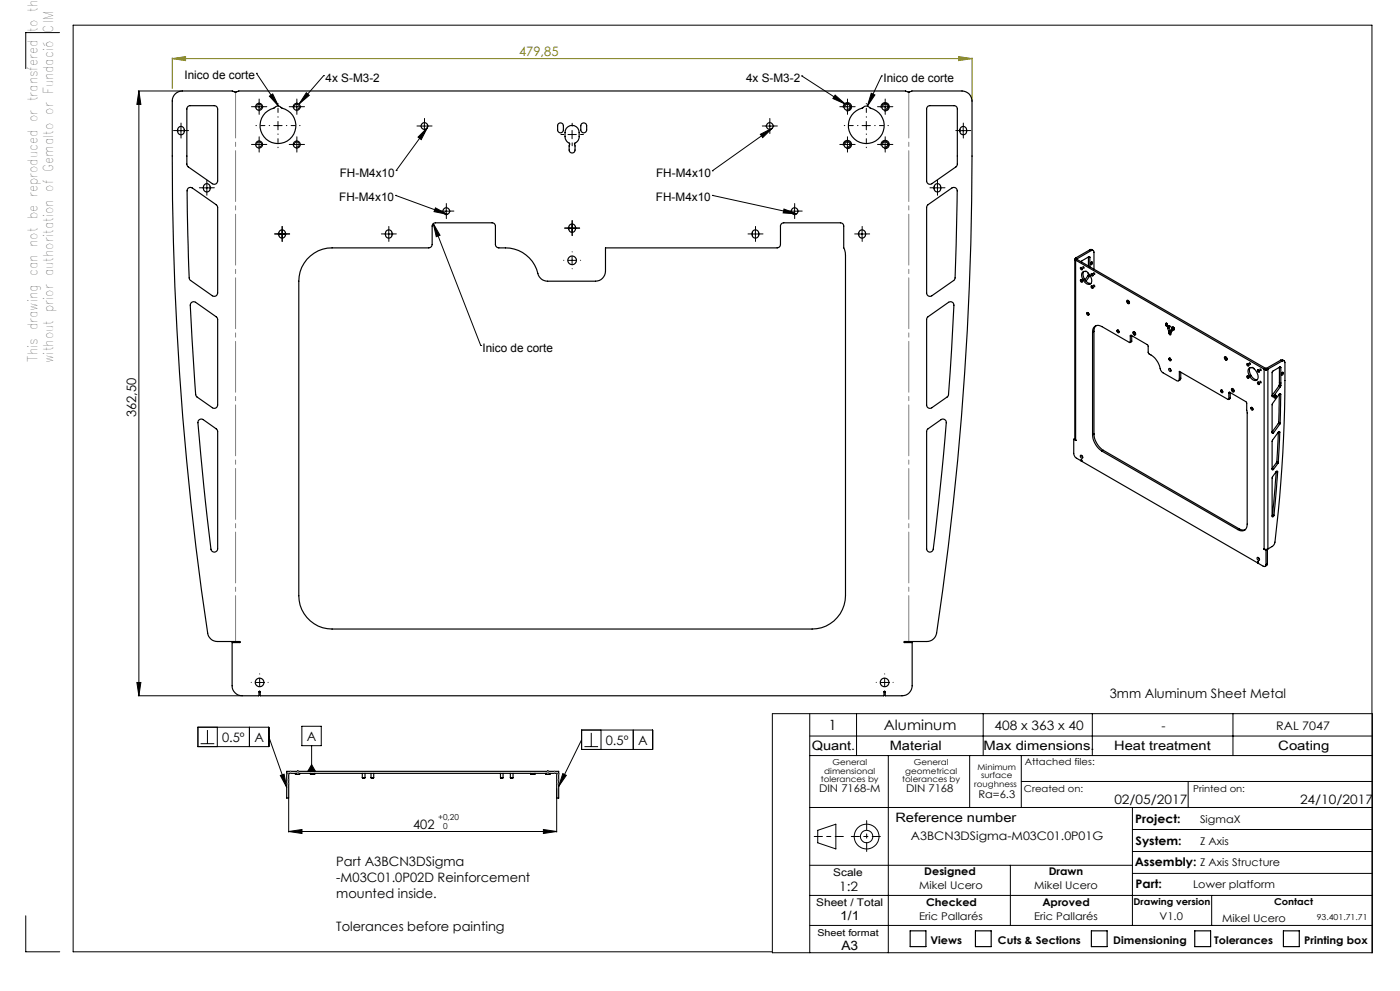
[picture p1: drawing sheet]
<svg xmlns="http://www.w3.org/2000/svg" width="420mm" height="297mm" viewBox="0 0 420 297" stroke-linecap="round" stroke-linejoin="round" font-family="sans-serif">
<g fill="none" stroke="#000" stroke-width=".3">
<path d="M17.9 9.8h-10.2v10.8M41.5 27.3h13M41.7 27.3v181.2M41.7 27.3l.6 4h-1.2zM53 39.2h2.5M54.3 37.9v2.5M76.5 32h2.5M76.9 22h.1M76.9 22l6.6 9.8M77 32.2a.75 .75 0 0 1 .7-.9 .75 .75 0 0 1 .8 .8 .75 .75 0 0 1-1 .6M77.7 30.8v2.5M80.8 28.8l1-.7 1.7 3.7z"/>
<path d="M82.1 37.6h2.5M83.4 36.4v2.5M87.8 32h2.5M88.3 32.2a.76 .76 0 0 1 .7-1 .76 .76 0 0 1 .8 .9 .76 .76 0 0 1-1 .6M89 30.8v2.5M91.9 27.8l.9 .8-3.1 2.6zM97.1 22.7h.1M97.1 22.7l-7.4 8.5M126.1 37.8h2.5M127.3 36.5v2.5M128.2 38.2l-1.8 3.6-1-.7zM128.2 38.2l-9.3 12.9"/>
<path d="M171.6 39.1v2.5M229.7 37.8h2.5M230.9 36.5v2.5M231.7 38.4l-18 12.8M240.5 22.8h.1M240.5 22.8l13.1 8.4M250.5 28.5l3.1 2.7-3.7-1.7zM253 32h2.5M253 32.3a1.26 1.26 0 0 1 1.1-1.6 1.26 1.26 0 0 1 1.4 1.4 1.26 1.26 0 0 1-1.6 1.1M253.5 32.2a.75 .75 0 0 1 .7-.9 .75 .75 0 0 1 .8 .8 .75 .75 0 0 1-1 .6M254.2 30.8v2.5M258.6 37.6h2.5"/>
<path d="M259.9 36.4v2.5M261.4 27.9l1.1 .6-2.3 3.3zM264.3 32h2.5M264.3 32.3a1.26 1.26 0 0 1 1.1-1.6 1.26 1.26 0 0 1 1.4 1.4 1.26 1.26 0 0 1-1.6 1.1M264.5 22.8h.1M264.5 22.8l-4.3 9M264.8 32.2a.75 .75 0 0 1 .7-.9 .75 .75 0 0 1 .8 .8 .75 .75 0 0 1-.9 .6M265.5 30.8v2.5M287.7 39.2h2.5M289 37.9v2.5M60.8 56.3h2.5M62.1 55v2.5"/>
<path d="M76.5 43.3h2.5M77 43.5a.74 .74 0 0 1 .7-.9 .74 .74 0 0 1 .8 .8 .74 .74 0 0 1-1 .6M77.7 42v2.6M87.8 43.3h2.5M88.3 43.5a.75 .75 0 0 1 .7-.9 .75 .75 0 0 1 .8 .8 .75 .75 0 0 1-1 .6M89 42v2.6M118.7 58.6h.1M118.7 58.6l15.5 5.6M118.9 51.1h.1M170.4 40.3h2.5M213.7 58.6h.1M213.7 51.2h.1"/>
<path d="M213.7 58.6l25.3 5.5M228.1 40.2l3.6-1.8-2.9 2.8zM253 43.3h2.5M253 43.6a1.26 1.26 0 0 1 1.1-1.5 1.26 1.26 0 0 1 1.4 1.3 1.26 1.26 0 0 1-1.6 1.1M253.5 43.5a.74 .74 0 0 1 .7-.9 .74 .74 0 0 1 .8 .8 .74 .74 0 0 1-1 .6M254.2 42v2.6M264.3 43.3h2.5M264.3 43.6a1.26 1.26 0 0 1 1.1-1.5 1.26 1.26 0 0 1 1.4 1.3 1.26 1.26 0 0 1-1.6 1.1M264.8 43.5a.74 .74 0 0 1 .7-.9 .74 .74 0 0 1 .8 .8 .74 .74 0 0 1-.9 .6M265.5 42v2.6M280 56.3h2.5M281.2 55v2.5"/>
<path d="M83.4 70.1h2.5M84.6 68.9v2.5M115.4 70.1h2.5M116.6 68.9v2.5M130 67l2 3.5-1.1 .4zM130 67l14.2 36.5M130.6 62.3l3.6 1.9-4-.8zM132.6 63.3h2.5M133.9 62v2.5M170.4 78h2.5M170.4 68.4h2.5M171.6 67.1v2.5"/>
<path d="M171.6 76.8v2.5M225.4 70.1h2.5M226.6 68.9v2.5M235.2 62.6l3.8 1.5-4-.3zM237.1 63.3h2.5M238.4 62v2.5M257.4 70.1h2.5M258.6 68.9v2.5M324.9 83.6a.25 .25 0 0 1 .4 .1 .25 .25 0 0 1-.4 .3zM328.1 85.4a.25 .25 0 0 1 .4 .2 .25 .25 0 0 1-.3 .3zM328.1 81.7a.24 .24 0 0 1 .4 .2 .25 .25 0 0 1-.4 .3zM144.2 103.5h.1"/>
<path d="M374.1 112.9a.23 .23 0 0 1 .4 0 .23 .23 0 0 1-.2 .3zM41.1 204.5h1.2l-.6 4zM41.5 208.5h30.9M59.4 217.9h21.2v5.9h-21.2zM62.2 218.8v4.1M65.2 217.9v5.9M74.8 217.9v5.9M76.6 204.5h2.5M77.9 203.3v2.5M90.6 217.7h5.8v5.8h-5.8zM174.5 218.8h21.3v5.8h-21.3zM177.4 219.6v4.2"/>
<path d="M180.3 218.8v5.8M190 218.8v5.8M231.7 213.9h180v71.6h-180zM242.9 213.9v71.6M257 213.9v12.5M264.1 204.5h2.5M265.4 203.3v2.5M295 213.9v12.5M327.7 213.9v12.5M369.9 213.9v12.5M60.2 222.9h4.1M80.6 220.8l5.4 15.2"/>
<path d="M84.1 232.4l1.1-.4 .8 4zM86.6 239.4v10M93.5 229.2l1.2 2h-2.4zM93.5 223.5v7.7M167 236.3v13.1M168.8 231.8l1.1 .6-2.3 3.3zM174.5 221.7l-6.9 14M175.3 223.8h4.1M242.9 226.4h168.8M242.9 220.6h168.8M266.5 226.4v59.1M290.9 226.4v15.6"/>
<path d="M306.4 226.4v15.6M306.4 234.2h105.3M356.4 234.2v7.8M86.6 249.2l4-.6v1.2zM86.6 249.2h80.4M163 248.6l4 .6-4 .6zM242.9 242h168.8M242.9 259.3h96.8M245.3 248.8l5.5-1.8v7.4l-5.5-1.8zM303.1 259.3v18.1M339.7 242v35.4M339.7 255.2h72"/>
<path d="M339.7 248.6h72M7.7 274.5v10.8h10.2M242.9 268.4h168.8M339.7 261.8h72M363.5 268.4v9M411.7 277.4h-168.8M231.6 285.3h-209.7v-277.8h389.7v278.1"/>
<circle cx="325.1" cy="80.1" r=".24"/>
<circle cx="374.3" cy="109.3" r=".25"/>
<circle cx="375" cy="109" r=".25"/>
<circle cx="375" cy="112.7" r=".25"/>
<circle cx="377.5" cy="111.2" r=".26"/>
<circle cx="377.5" cy="114.9" r=".25"/>
<circle cx="378.2" cy="114.5" r=".25"/>
<circle cx="378.2" cy="110.8" r=".26"/>
<circle cx="260" cy="250.7" r="3.7"/>
<circle cx="260" cy="250.7" r="1.85"/>
</g>
<path d="M51.7 17.6l4-.6v1.2zM51.7 17.4v9.2M51.7 17.6h239.9M287.6 17l4 .6-4 .6zM291.6 17.4v12.7" fill="none" stroke="#808000" stroke-width=".3"/>
<path d="M244.3 250.7h8.7M255.4 250.7h8.7" fill="none" stroke="#000" stroke-width=".3" stroke-dasharray="15.2 1.3 1.3 1.3" stroke-dashoffset="12.8"/>
<path d="M260 245.9v9.3" fill="none" stroke="#000" stroke-width=".3" stroke-dasharray="15.2 1.3 1.3 1.3" stroke-dashoffset="12.5"/>
<path d="M273.1 279h4.7v4.7h-4.7zM292.6 279h4.8v4.7h-4.8zM327.4 279h4.7v4.7h-4.7zM358.4 279h4.8v4.7h-4.8zM385 279h4.8v4.7h-4.8z" fill="none" stroke="#000" stroke-width=".35"/>
<path d="M70.7 27.6v164.7M272.6 192.3v-164.7" fill="none" stroke="#808080" stroke-width=".3" stroke-dasharray="15.2 1.3 1.3 1.3" stroke-dashoffset="1.5"/>
<g fill="none" stroke="#000" stroke-width=".3" stroke-dasharray="15.2 1.3 1.3 1.3">
<path d="M53.1 39.1h-1M54.3 37.9v-1M55.6 39.1h1M76.5 32h-1.1M77.7 30.7v-1M77.7 33.2v1.1M79 32h1M87.8 32h-1M89.1 30.7v-1M89.1 33.2v1.1M90.3 32h1.1M126.1 37.8h-1"/>
<path d="M127.4 36.5v-1M127.4 39v1M128.6 37.8h1M171.7 37.8v-.9M229.7 37.8h-1M231 36.5v-1M231 39v1M232.2 37.8h1M253 32h-1.1M254.2 30.7v-1M254.2 33.2v1.1M255.5 32h1"/>
<path d="M264.3 32h-1M265.6 30.7v-1M265.6 33.2v1.1M266.8 32h1.1M287.7 39.1h-1M289 37.9v-1M290.2 39.1h1M54.3 40.4v1M60.8 56.3h-1M62.1 55v-1M62.1 57.5v1M63.3 56.3h1"/>
<path d="M76.5 43.3h-1.1M77.7 42v-1M77.7 44.5v1.1M79 43.3h1M87.8 43.3h-1M89.1 42v-1M89.1 44.5v1.1M90.3 43.3h1.1M169.2 40.3h-.9M171.7 42.8v.9M174.2 40.3h.8M253 43.3h-1.1"/>
<path d="M254.2 42v-1M254.2 44.5v1.1M255.5 43.3h1M264.3 43.3h-1M265.6 42v-1M265.6 44.5v1.1M266.8 43.3h1.1M280 56.3h-1M281.2 55v-1M281.2 57.5v1M282.5 56.3h1M289 40.4v1"/>
<path d="M83.4 70.1h-1M84.7 68.9v-1M84.7 71.4v1M85.9 70.1h1M115.4 70.1h-1M116.7 68.9v-1M116.7 71.4v1M117.9 70.1h1M132.7 63.3h-1.1M133.9 62v-1M133.9 64.5v1M135.2 63.3h1"/>
<path d="M169.2 78h-.1M170.4 68.4h-1M171.7 75.5h.1M171.7 69.6v1M171.7 67.1v-1M172.9 68.4h1M174.2 78h.1M225.4 70.1h-1M226.7 68.9v-1M226.7 71.4v1M227.9 70.1h1M237.2 63.3h-1.1"/>
<path d="M238.4 62v-1M238.4 64.5v1M239.7 63.3h1M257.4 70.1h-1M258.7 68.9v-1M258.7 71.4v1M259.9 70.1h1M171.7 80.5v.1M75.4 204.5h.1M77.9 202h.1M77.9 207v.1M80.4 204.5h.1"/>
<path d="M262.9 204.5h.1M265.4 202h.1M265.4 207v.1M267.9 204.5h.1"/>
</g>
<path d="M80.9 37.6h-4.1M83.4 35.1v-4.1M85.9 37.6h4.1M257.4 37.6h-4.1M259.9 35.1v-4.1M262.4 37.6h4.1M83.4 40.1v4.2M259.9 40.1v4.2" fill="none" stroke="#000" stroke-width=".3" stroke-dasharray="15.2 1.3 1.3 1.3" stroke-dashoffset="15.1"/>
<g fill="#000">
<path d="M41.7 27.3l.6 4h-1.2zM41.1 204.5h1.2l-.6 4z"/>
<path d="M86.6 249.2l4-.6v1.2zM163 248.6l4 .6-4 .6z"/>
</g>
<path d="M51.7 17.6l4-.6v1.2zM287.6 17l4 .6-4 .6z" fill="#808000"/>
<g fill="#000">
<path d="M91.9 27.8l.9 .8-3.1 2.6zM250.5 28.5l3.1 2.7-3.7-1.7zM235.2 62.6l3.8 1.5-4-.3zM228.1 40.2l3.6-1.8-2.9 2.8zM130.6 62.3l3.6 1.9-4-.8zM128.2 38.2l-1.8 3.6-1-.7zM130 67l2 3.5-1.1 .4zM80.8 28.8l1-.7 1.7 3.7zM261.4 27.9l1.1 .6-2.3 3.3z"/>
<path d="M84.1 232.4l1.1-.4 .8 4zM168.8 231.8l1.1 .6-2.3 3.3zM93.5 229.2l1.2 2h-2.4z"/>
</g>
<g fill="none" stroke="#000" stroke-width=".35">
<path d="M52.6 28.1l.9-.6 1.2-.2h15l.9 .3 1-.3h200l.9 .3 1.1-.3h15a3 3 0 0 1 3 3 986.3 986.3 0 0 1-10.8 159.9l-.8 1.4-1.4 .6-7.4 .2 .1 .2h2.3v12.9a3 3 0 0 1-3 3h-5l-.1-1.2h-.3v1.2h-187.1l-.1-1.2h-.3v1.2h-5.1a3 3 0 0 1-3-3v-12.9h2.4l.1-.2-6.8-.1a2.91 2.91 0 0 1-3-2.6 981.3 981.3 0 0 1-10.6-160zM53.6 38.2a1.19 1.19 0 0 1 1.8 .6 1.19 1.19 0 0 1-1.1 1.6 1.27 1.27 0 0 1-1-.9 1.27 1.27 0 0 1 .3-1.3zM56.3 32l.6-.3h7.4a1.02 1.02 0 0 1 1 1v21.6a1.02 1.02 0 0 1-1.6 .8l-7.5-5.4-.1-17zM79.6 33.8l1.6-1.1 1-.3a1.52 1.52 0 0 1 2.4 0 5.4 5.4 0 0 1 3.7 7.5 5.4 5.4 0 0 1-8 2.2 5.4 5.4 0 0 1-.7-8.3zM167.5 37.1a.87 .87 0 0 1 1-.2 .87 .87 0 0 1 .5 .8v1.2a.86 .86 0 0 1-.8 .9 .86 .86 0 0 1-.9-.9v-1.5zM169.9 38.4a2.12 2.12 0 0 1 2.4-.7 2.12 2.12 0 0 1 1.4 2v1.3a2.82 2.82 0 0 1-1.4 2.1l.2 1.9a.88 .88 0 0 1-.9 .9 .88 .88 0 0 1-.9-.9l.1-2.1a2.15 2.15 0 0 1-1.3-1.9v-1.3zM174.5 37.1a.9 .9 0 0 1 .9-.2 .9 .9 0 0 1 .6 .8v1.2a.88 .88 0 0 1-.9 .9 .88 .88 0 0 1-.9-.9v-1.2zM256.1 33.8l1.6-1.1 .9-.3a1.55 1.55 0 0 1 2.5 0 5.4 5.4 0 0 1 3.7 7.4 5.4 5.4 0 0 1-8 2.3 5.4 5.4 0 0 1-.7-8.3zM278.4 31.8l7.8-.1a.96 .96 0 0 1 1 1l-.1 17-7.6 5.4a.98 .98 0 0 1-1.5-.8v-21.8zM288.3 38.2a1.2 1.2 0 0 1 1.8 .6 1.2 1.2 0 0 1-1.1 1.6 1.27 1.27 0 0 1-1.1-.9 1.27 1.27 0 0 1 .4-1.3zM56.4 56.4l.8-.2 .5 .1 7.1 5 .5 .6v25.9a1.02 1.02 0 0 1-1.6 .8l-6.6-4.6-.3-.6-.6-19.7-.1-6.5zM61.3 55.3a1.19 1.19 0 0 1 1.8 .7 1.19 1.19 0 0 1-1 1.5 1.25 1.25 0 0 1-1.1-.8 1.25 1.25 0 0 1 .3-1.4z"/>
<path d="M280.5 55.3a1.19 1.19 0 0 1 1.8 .7 1.19 1.19 0 0 1-1.1 1.5 1.27 1.27 0 0 1-1-.8 1.27 1.27 0 0 1 .3-1.4zM83.9 69.2a1.19 1.19 0 0 1 1.8 .6 1.19 1.19 0 0 1-1.1 1.6 1.27 1.27 0 0 1-1-.9 1.27 1.27 0 0 1 .3-1.3zM92.1 77.7a9.8 9.8 0 0 1 7.5-3.4h29a1.09 1.09 0 0 0 1-1v-5.5a.96 .96 0 0 1 1-1h17a.96 .96 0 0 1 1 1v5.5a1.09 1.09 0 0 0 1 1 10.4 10.4 0 0 1 11.9 8.1l.9 1.2 1.4 .6 14.8 .1a3 3 0 0 0 3-3v-7h51.6a1.02 1.02 0 0 0 .9-1v-5.5a.96 .96 0 0 1 1-1h17a.96 .96 0 0 1 1 1v6.5l.5 2.1v102.1a10.1 10.1 0 0 1-10 10h-144a10 10 0 0 1-10-10v-94.2a9.8 9.8 0 0 1 2.5-6.6zM115.9 69.2a1.19 1.19 0 0 1 1.8 .6 1.19 1.19 0 0 1-1.1 1.6 1.27 1.27 0 0 1-1-.9 1.27 1.27 0 0 1 .3-1.3zM170.9 67.4a1.15 1.15 0 0 1 1.8 1 1.15 1.15 0 0 1-1.8 1l-.3-.8zM225.9 69.2a1.14 1.14 0 0 1 1.8 .9 1.14 1.14 0 0 1-1.8 1l-.3-.7zM257.9 69.2a1.14 1.14 0 0 1 1.8 .9 1.14 1.14 0 0 1-1.8 1l-.3-.7zM278.2 61.5l7.4-5.2a1 1 0 0 1 1 0 1 1 0 0 1 .6 .9l-.7 26.3-.4 .6-6.6 4.5a.98 .98 0 0 1-1 .1 .98 .98 0 0 1-.5-.9v-25.7zM322.4 77.8l.3 .2M322.4 77.7v53.8l.3 .4M322.4 77.7v.1M322.7 77.3l-.3 .4"/>
<path d="M322.7 78v53.9M322.7 78l56.5 32.6M322.7 77.3l.4 .3M323.1 77.7l-.7 .1M323.1 77.7h.1M323.1 77.6l-.1 .1h-.6M323.1 77.7l-.4 .3M323.1 77.7l56.6 32.7M323.1 77.6v.1M326.5 77v2.7M326.7 76.9l.3 .2M326.7 76.9l-2.3 1.6"/>
<path d="M326.9 74.9l.5-.1 .5 .3M326.9 74.9l-4.2 2.4M326.9 74.9l.4 .2M327 77.1v2.9M327.3 78.7l-.1 .3M327.3 75.1a.53 .53 0 0 1 .6 0 .53 .53 0 0 1 .3 .5v5.1M327.3 75.1l-4.2 2.5M327.3 78.6l.4 .2M327.4 78.5l.3 .2M327.7 78.7v-.1a.41 .41 0 0 0-.5 .2 .41 .41 0 0 0 .2 .5l.3-.5M327.7 78.7v.1M57.4 90.7l.7-.3 .6 .2 6.5 4.8 .1 26a1.02 1.02 0 0 1-1.6 .8l-4.6-3.2-.4-.5-1.6-27z"/>
<path d="M278.3 95l6.3-4.4a1.03 1.03 0 0 1 1.6 .9l-1.6 26.9-.4 .6-4.7 3.2a.98 .98 0 0 1-1.5-.8v-25.8zM324.2 80.1a.37 .37 0 0 1 .4 .3 .37 .37 0 0 1-.2 .5l-.3-.4zM324.2 83.9a.37 .37 0 0 1 .4 .2 .37 .37 0 0 1-.2 .5l-.3-.4zM324.3 80.1l.4 .6M324.3 83.9l.4 .6M324.3 83.9h.1M324.4 80.2l.3 .4M324.4 84l.3 .3M324.4 83.9v.1M324.8 81.6l.4-.3 .8 .1a5.4 5.4 0 0 1 1.5 2.9 1.07 1.07 0 0 1-.9 1 1.07 1.07 0 0 1-1.1-.7 2.59 2.59 0 0 1-.7-3zM325.2 81.3a2.69 2.69 0 0 0 2.1 3.7M325.3 83.6l.1 .1"/>
<path d="M325.8 81.3l-.1 .1M326.1 93.8v-.1a.41 .41 0 0 1 .5 .3 .41 .41 0 0 1-.2 .5l-.3-.5M326.1 94l.4-.2 .1 .2M326.1 93.8v.2M326.4 93.7l-.3 .1M326.4 82.6l.4 .2M326.4 82.6l-.9 1.3M326.5 81.9v.4M326.5 82.3l-.1 .3M326.5 82.3l.5 .2M326.7 84.9l.2 .1M326.8 82.8l-1 1.5"/>
<path d="M327 82.5l-.2 .3M327 82.5h.1M327.4 82a.37 .37 0 0 1 .5 .2 .37 .37 0 0 1-.3 .5zM327.4 85.7a.37 .37 0 0 1 .5 .2 .37 .37 0 0 1-.3 .5zM327.6 82l.3 .6M327.6 85.7l.3 .6M327.7 82.1l.2 .3M327.7 85.8l.2 .3M327.8 99.6a1.73 1.73 0 0 1 .8-1.9 1.73 1.73 0 0 1 2 .2l8.2 4.8 .3-.2M327.8 99.6v30.7M328.2 99.3v30.8M328.2 99.3l-.4 .3"/>
<path d="M328.8 97.6l-.5 .8-.1 .9M335.1 99.2l.4 .6 .2-.4M335.1 99.1l.3-.2 .3 .5M335.1 99.1v.1M335.4 98.9l-.3 .2M335.5 99l-.4 .2M335.6 99.1l.1 .2M338.1 90.1a.56 .56 0 0 1 .6 .2 .56 .56 0 0 1-.1 .7l-.5-.5zM338.2 90.2a.35 .35 0 0 1 .5 .2 .35 .35 0 0 1-.3 .4zM340 99.4a.6 .6 0 0 1 .6 .3 .6 .6 0 0 1-.2 .7 .72 .72 0 0 1-.4-1zM340.1 99.6a.35 .35 0 0 1 .4 .2 .35 .35 0 0 1-.2 .4l-.3-.3zM349.7 97l.3-.2 .2 .2v.7a.28 .28 0 0 1-.3 .1 .28 .28 0 0 1-.2-.4"/>
<path d="M349.7 97v.4M350 96.8l-.3 .2M350.2 97.2v.2M350.2 97.2l-.5 .2M350.2 97v.2M350.4 98a.54 .54 0 0 1 .6-.4 .54 .54 0 0 1 .4 .6l.2 .9-.4 .5M350.4 98.4l.3 .9M350.4 98v.4M350.7 99.3l.1 .1M350.7 99.6v.3M350.8 99.4l-.1 .2M350.8 98.2l.4 .8"/>
<path d="M350.8 97.8l-.4 .2M350.8 97.6v.6M350.8 98.2l-.4 .2M351.2 99v.2M351.2 99.7v.2M351.2 99l-.5 .3M351.2 99.3l-.5 .3M351.2 99.7l-.5 .2M351.2 99.3v.4M351.2 99.6v.6a.28 .28 0 0 1-.4 .1 .28 .28 0 0 1-.1-.4M351.2 99.2v.1M351.2 99.2l-.4 .2"/>
<path d="M351.5 99.4l-.3 .2M351.7 98.1l.2-.1 .2 .2v.8l-.4-.5M351.7 98.1v.4M352 98l-.3 .1M352.1 98.3l.1 .2M352.1 98.3l-.4 .2M352.1 98.2v.1M339.1 100.7v1.8M339.4 100.5l4.9 2.9 .2 2.4a7.8 7.8 0 0 1 3.9 5.4l.5 .5 4.1 2.3a.51 .51 0 0 0 .5 .1 .51 .51 0 0 0 .3-.5M339.4 100.5l-.3 .2M339.5 102.2l-.5 .5M339.5 102.2l-.4 .3"/>
<path d="M339.5 100.6v1.6M350.7 107.7l.4 .5 .2-.4M350.7 107.5l.3-.2 .3 .5M350.7 107.5v.2M350.7 110.4a.48 .48 0 0 1 .6 .4 .48 .48 0 0 1-.3 .5l-.4-.6zM351 107.3l-.3 .2M351 110.5l.3 .5M351.1 107.4l-.4 .3M351.1 107.5l.2 .3M353.8 113.6v-2.3l14.6 8.4 .3-.2M354.2 113.3l-.1 .5-.5 .3M354.2 113.3l-.4 .3"/>
<path d="M354.2 111.5v1.8M366.3 117v-.1a.41 .41 0 0 1 .5 .3 .41 .41 0 0 1-.3 .5l-.2-.5M366.3 117.2l.4-.2 .1 .3M366.3 117v.2M366.5 116.9l-.2 .1M367.5 106.9a.6 .6 0 0 1 .6 .4 .6 .6 0 0 1-.2 .6 .72 .72 0 0 1-.4-1zM367.5 107.1a.41 .41 0 0 1 .4 .2 .41 .41 0 0 1-.1 .5l-.3-.3zM368.7 117.8v1.7M368.9 117.6l4.9 2.8 .2 .4 .2 36.3a1.71 1.71 0 0 1-.9 1.8 1.71 1.71 0 0 1-2-.2M368.9 117.6l-.2 .2M369.1 119.3l-.6 .4M369.1 119.3l-.4 .2"/>
<path d="M369.1 117.6v1.7M369.6 116.4a.6 .6 0 0 1 .6 .4 .6 .6 0 0 1-.2 .7 .74 .74 0 0 1-.4-1.1zM369.6 116.7a.34 .34 0 0 1 .5 .1 .34 .34 0 0 1-.2 .5zM374.1 109a.35 .35 0 0 1 .4 .2 .35 .35 0 0 1-.2 .5zM374.1 112.7a.37 .37 0 0 1 .5 .2 .37 .37 0 0 1-.3 .5l-.2-.4zM374.3 109l.3 .6M374.3 112.7l.3 .6M374.4 109l.2 .4M374.4 112.7l.2 .4M374.7 110.4l.9-.2a3.1 3.1 0 0 1 1.7 3.5 1.48 1.48 0 0 1-2.4-.8 2.14 2.14 0 0 1-.2-2.5zM375.1 110.2a2.74 2.74 0 0 0 2.1 3.6M375.2 112.4l.1 .1"/>
<path d="M375.7 110.1l-.1 .1M377.3 110.9a.34 .34 0 0 1 .4 .2 .34 .34 0 0 1-.2 .4zM377.3 114.6a.34 .34 0 0 1 .4 .2 .34 .34 0 0 1-.2 .4zM377.5 110.8l.3 .6M377.5 114.5l.3 .6M377.6 110.9l.2 .4M377.6 114.6l.2 .4M379.2 110.6l.5 .3M379.2 110.6v53.9M379.7 110.4l.1 .1M379.7 110.4l-.5 .2M379.7 110.9h.2"/>
<path d="M379.8 110.5h.1M379.8 110.5l-.1 .4M379.8 110.5l.1 .4M379.9 110.4l-.1 .1M379.9 110.4l.5 .2M380.4 110.6l-.5 .3M380.4 110.6v53.9M382.6 118.5l.2 .1M382.8 118.6v-.1a.41 .41 0 0 0-.5 .3 .41 .41 0 0 0 .3 .5l.2-.5M382.8 118.8l-.4-.2-.1 .3M382.8 118.6v.2M383.7 115.7l-2.1 2.8 .5 .2"/>
<path d="M383.7 115.7l.4 .2M383.8 118.1l-.2 8.5M383.8 114.5v.8M383.8 115.3l-.1 .4M383.8 114.5l.4 .3M383.8 110.1v4.4M383.8 115.3l.4 .3M383.9 118l.3 .2M384 110l.2 .2M384 110l-2.4 1.5v7.3l.5-.1M384.1 115.9l-2 2.8M384.2 118.2l-.1-.2-.3 .1-2.2 3.1v8.6l.5-.1"/>
<path d="M384.2 118.2l-.2 8.6M384.2 107.9l.5-.1 .5 .3M384.2 107.9l.4 .3M384.2 107.9l-4.3 2.5M384.2 115.6l-.1 .3M384.2 114.8v.8M384.2 110.2v4.6M384.6 111.7l-.1 .3M384.6 111.7l.4 .2M384.6 108.2a.51 .51 0 0 1 .6-.1 .51 .51 0 0 1 .3 .6 395.1 395.1 0 0 1-3.2 54.4l-.4 .5-1.5 .9M384.6 108.2l-4.2 2.4M384.7 111.6l.3 .2"/>
<path d="M385 111.8l-.3-.2-.2 .5M385 111.9l-.4 .6-.1-.4M385 111.8v.1M59.7 125.9l.7-.3 .6 .2 3.9 2.8 .4 .5v35.4a1.01 1.01 0 0 1-1 1 1.01 1.01 0 0 1-1-.9l-3.1-28.4-.8-9.5zM278.3 128.6l4-2.8a1 1 0 0 1 1.1-.1 1 1 0 0 1 .5 1l-1.3 14.2-2.6 23.7a.99 .99 0 0 1-1.1 .9 .99 .99 0 0 1-.9-1v-35.3zM322.1 131.7l.2 4.8 .5 .7 1.6 .9M322.1 131.7l.7 .3M322.4 131.4l-.3 .3M322.7 131.9l.1 .1M322.8 132h.1M324.1 136.5a.46 .46 0 0 1 .6 .2 .46 .46 0 0 1-.2 .6l-.4-.4zM324.4 138.1h.1"/>
<path d="M324.4 137.8v.3M324.4 137.8h.1M324.5 137.8v.5l52.9 30.5M324.5 138.1h-.1M324.5 136.5l.3 .5M327.8 130.3a6.4 6.4 0 0 0 2.8 4.9M328.2 130.1a6.4 6.4 0 0 0 2.8 4.9M328.2 130.1l-.4 .2M330.6 135.2l40.7 23.5M331 135l-.4 .2M331 135l40.8 23.5M375.3 122.4l.4 .5 .1-.3"/>
<path d="M375.3 122.3l.3-.2 .2 .5M375.3 122.3v.1M375.6 122.1l-.3 .2M375.7 122.2l-.4 .2M375.7 122.2l.1 .4M381.6 129.5h.1M381.6 129.5l.5 .2M382.9 138.6l.5 .3M382.9 138.6l-1.3 1.8M383 138.3l-.1 .3M383 138.3l.5 .3M383.4 138.9l-1.3 1.7"/>
<path d="M383.5 138.6l-.1 .3M383.5 129.5l-1.9 2.6v8.6l.2 .2 .3-.3M383.5 129.5l.3-.2 .1 .2M383.5 129.5l-.5 8.8M383.5 126.9l.4 .2M383.5 126.9l-1.9 2.6M383.6 126.6l-.1 .3M383.6 126.6l.4 .2M383.6 129.4l.3 .1M383.9 129.5l-.4 9.1M383.9 127.1l-1.8 2.6M384 126.8l-.1 .3"/>
<path d="M371.8 158.5l.7 .3h1M371.8 158.5l-.5 .2M381.6 140.4h.1M381.6 140.4l.5 .2M381.8 154.2l-.2 .3M381.8 154.2l.4 .2M382.9 141.4l-1.1 12.8M383 141.2l.3 .2M383.3 141.4l-.1-.2-.3 .1-1.3 1.8v11.7h.4l.2-.4M383.3 141.4l-1.1 13M377.2 167.1a.46 .46 0 0 1 .5 .3 .46 .46 0 0 1-.2 .6l-.3-.4zM377.4 168.8h.1"/>
<path d="M377.4 168.8v-.4l.1 .5 1.5 .8a.53 .53 0 0 0 .5 0 .53 .53 0 0 0 .3-.5M377.5 167.1l.4 .5M377.5 168.7l-.1 .1M379.2 164.6h.1M379.2 164.6l.6 .4M379.2 164.5h1.2M379.2 164.5v.1M379.8 165v4.2M380.1 164.6l.1 .1M380.2 168.9l-.1 .5-.5 .3M380.2 164.7l-.4 .3M380.2 168.9l-.4 .3"/>
<path d="M380.2 164.7v4.2M86 231.2h81.6v.6h-81.6zM86 231.8v7.4h.6v-7.3l.2-.1M88.6 231.8v.3h1.3v-.3M89.2 231.2h.1M89.2 231.8h.1M89.2 231.2v.6M89.4 231.2h.1M89.4 231.2v.6M93.1 231.8v.3h1.3v-.3M108.7 233.1h.8M108.7 231.8v1.3"/>
<path d="M109.5 231.8v1.3M111.3 233.1h.8M111.3 231.8v1.3M112.1 231.8v1.3M150.1 233.1h.8M150.1 231.8v1.3M150.9 231.8v1.3M153.1 233.1h.8M153.1 231.8v1.3M153.9 231.8v1.3M159.2 231.8v.3h1.3v-.3M163.7 231.8v.3h1.3v-.3"/>
<path d="M164.2 231.2h.1M164.2 231.8h.1M164.2 231.2v.6M164.4 231.2h.1M164.4 231.2v.6M166.8 231.8l.2 .1v7.3h.6v-7.4"/>
<circle cx="77.7" cy="32" r="1.05"/>
<circle cx="89.1" cy="32" r="1.05"/>
<circle cx="127.3" cy="37.8" r="1.02"/>
<circle cx="230.9" cy="37.8" r="1.02"/>
<circle cx="254.2" cy="32" r="1.05"/>
<circle cx="265.5" cy="32" r="1.05"/>
<circle cx="77.7" cy="43.3" r="1.06"/>
<circle cx="89" cy="43.3" r="1.06"/>
<circle cx="254.2" cy="43.3" r="1.06"/>
<circle cx="265.5" cy="43.3" r="1.06"/>
<circle cx="133.9" cy="63.3" r="1.02"/>
<circle cx="171.6" cy="78" r="1.3"/>
<circle cx="238.4" cy="63.3" r="1.02"/>
<circle cx="77.9" cy="204.5" r="1.3"/>
<circle cx="265.4" cy="204.5" r="1.31"/>
</g>
<g fill="none" stroke="#808080" stroke-width=".3" stroke-dasharray="6.3 1.3 1.3 1.3 1.3 1.3">
<path d="M86 234.9h.6M86 233.7h.6M86.6 232h-.6M87.2 231.2v.6M89.2 231.8v-.6M89.3 231.2v.6M89.4 231.8v-.6M89.4 231.2v.6M164.2 231.8v-.6M164.3 231.2v.6M164.4 231.8v-.6M164.4 231.2v.6"/>
<path d="M166.4 231.8v-.6M167 232h.6M167.6 233.7h-.6M167.6 234.9h-.6"/>
</g>
<g font-size="4.2">
<text x="248.6" y="218.8">1</text>
<text x="265.2" y="218.9">Aluminum</text>
</g>
<g font-size="4">
<text x="11.2" y="108.3" transform="rotate(-90 11.2 108.3)">This drawing can not be reproduced or transfered to thi</text>
<text x="16" y="108.8" transform="rotate(-90 16 108.8)">without prior authoritation of Gemalto or Fundació CIM</text>
</g>
<text font-size="3.9" fill="#808000" x="155.7" y="16.7">479,85</text>
<g font-size="3.9">
<text x="40.8" y="125" transform="rotate(-90 40.8 125)">362,50</text>
<text x="332.9" y="209.1">3mm Aluminum Sheet Metal</text>
<text x="298.3" y="218.9">408 x 363 x 40</text>
<text x="66.6" y="222.3">0.5º</text>
<text x="76.3" y="222.3">A</text>
<text x="92.1" y="222">A</text>
<text x="181.7" y="223.2">0.5º</text>
<text x="191.5" y="223.2">A</text>
<text x="243.5" y="224.8">Quant.</text>
<text x="266.9" y="224.8">Material</text>
<text x="295.1" y="224.8">Max dimensions.</text>
<text x="334.3" y="224.8">Heat treatment</text>
<text x="383.5" y="224.8">Coating</text>
<text x="334.3" y="241">02/05/2017</text>
<text x="390" y="241">24/10/2017</text>
<text x="123.9" y="248.3">402</text>
<text x="268.6" y="246.3">Reference number</text>
<text x="100.9" y="259.5">Part A3BCN3DSigma</text>
<text x="100.9" y="264.4">-M03C01.0P02D Reinforcement</text>
<text x="100.9" y="269.2">mounted inside.</text>
<text x="251.7" y="267">1:2</text>
<text x="252.1" y="275.8">1/1</text>
<text x="100.9" y="279">Tolerances before painting</text>
<text x="252.4" y="284.6">A3</text>
</g>
<g font-size="3.5">
<text x="55.3" y="23.8">Inico de corte</text>
<text x="97.7" y="24.5">4x S-M3-2</text>
<text x="223.8" y="24.5">4x S-M3-2</text>
<text x="265" y="24.5">Inico de corte</text>
<text x="101.9" y="52.9">FH-M4x10</text>
<text x="196.8" y="53">FH-M4x10</text>
<text x="101.8" y="60.3">FH-M4x10</text>
<text x="196.8" y="60.3">FH-M4x10</text>
<text x="144.7" y="105.4">Inico de corte</text>
<text x="348.5" y="218.9">-</text>
<text x="382.8" y="218.9">RAL 7047</text>
<text x="273.3" y="251.6">A3BCN3DSigma-M03C01.0P01G</text>
<text x="340.6" y="246.6">Project:</text>
<text x="340.7" y="253.2">System:</text>
<text x="340.4" y="259.5">Assembly: Z Axis Structure</text>
<text x="340.7" y="266.2">Part:</text>
</g>
<g font-size="3.2">
<text x="245.7" y="237.3">DIN 7168-M</text>
<text x="271.9" y="237.3">DIN 7168</text>
<text x="293.5" y="239">Ra=6.3</text>
<text x="360" y="246.6">SigmaX</text>
<text x="360" y="253.2">Z Axis</text>
<text x="250" y="262.6">Scale</text>
<text x="277.3" y="262.2">Designed</text>
<text x="314.6" y="262.2">Drawn</text>
<text x="275.7" y="266.6">Mikel Ucero</text>
<text x="310.3" y="266.6">Mikel Ucero</text>
<text x="357.9" y="266.1">Lower platform</text>
<text x="244.9" y="271.4">Sheet / Total</text>
<text x="275.7" y="275.8">Eric Pallarés</text>
<text x="277.8" y="271.4">Checked</text>
<text x="310.3" y="275.8">Eric Pallarés</text>
<text x="312.7" y="271.4">Aproved</text>
<text x="347.9" y="275.8">V1.0</text>
<text x="366.7" y="276.3">Mikel Ucero</text>
<text x="279.1" y="282.8">Views</text>
<text x="299.4" y="282.8">Cuts &amp; Sections</text>
<text x="334" y="282.8">Dimensioning</text>
<text x="364.2" y="282.9">Tolerances</text>
<text x="391.3" y="282.9">Printing box</text>
</g>
<g font-size="2.8">
<text x="307.4" y="229.4">Attached files:</text>
<text x="307.2" y="237.4">Created on:</text>
<text x="357.9" y="237.4">Printed on:</text>
<text x="340.1" y="271.1">Drawing version</text>
<text x="382.2" y="271.1">Contact</text>
<text x="245.2" y="280.5">Sheet format</text>
</g>
<g font-size="2.5">
<text x="247.3" y="231.8">dimensional</text>
<text x="249.7" y="229.4">General</text>
<text x="271.6" y="231.8">geometrical</text>
<text x="274.2" y="229.4">General</text>
<text x="293.3" y="230.7">Minimum</text>
<text x="294.3" y="233.2">surface</text>
<text x="246.2" y="234.3">tolerances by</text>
<text x="270.7" y="234.3">tolerances by</text>
<text x="292.2" y="235.9">roughness</text>
<text x="131.4" y="245.9">+0,20</text>
<text x="132.9" y="248.3">0</text>
<text x="395" y="275.8">93.401.71.71</text>
</g>
</svg>
